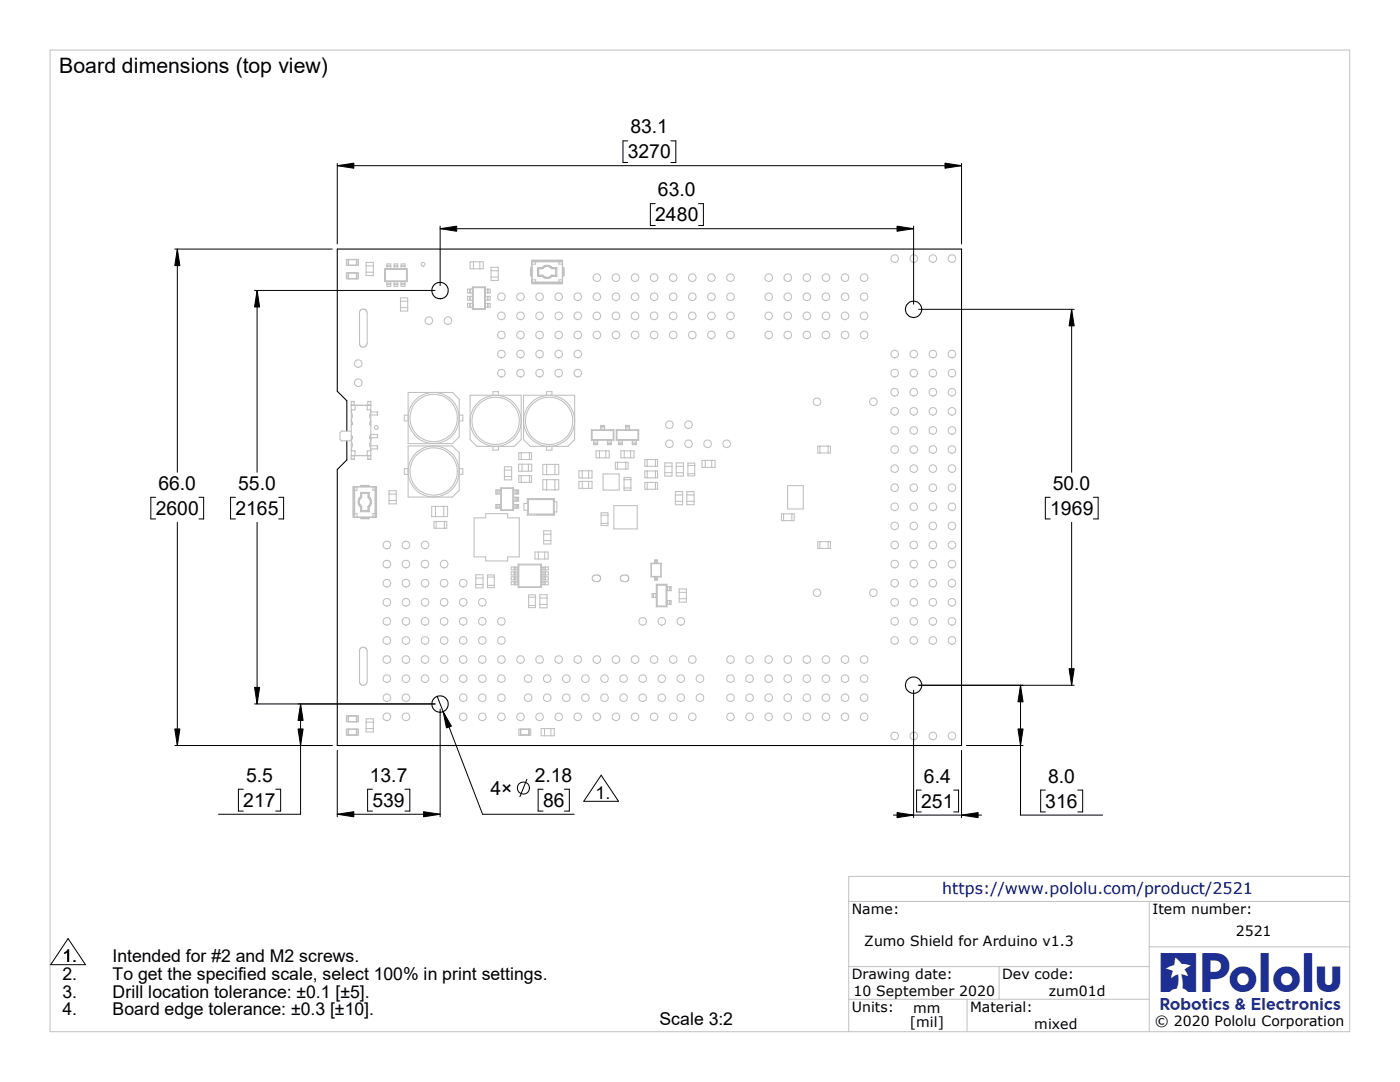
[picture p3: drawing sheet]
<svg xmlns="http://www.w3.org/2000/svg" width="279mm" height="216mm" viewBox="0 0 279 216" stroke-linecap="round" stroke-linejoin="round" font-family="sans-serif">
<path d="M10 10h259.4v195.9h-259.4zM169.4 179.9h100M229.4 179.9v26M269.4 174.9h-100v31M169.4 199.4h60M169.4 192.9h60M193 199.4v6.5M199.4 192.9v6.5M229.4 188.9h40" fill="none" stroke="#c0c0c0" stroke-width=".2"/>
<g fill="none" stroke="#c0c0c0" stroke-width=".21">
<path d="M69.1 51.8h2.4v1.2h-2.4zM69.1 54.4h2.4v1.2h-2.4zM69.5 51.8v1.2M69.5 54.4v1.2M69.5 51.8v1.2zM69.6 51.8h1.5M69.6 54.5v1.1M69.6 54.5h1.5M69.6 55.6h1.5M71.1 54.5v1.1M71.2 51.8v1.2zM71.2 51.8v1.2"/>
<path d="M71.2 54.4v1.2M73.1 53h1.4M73.1 52.4h1.4v2.6h-1.4zM73.1 54.3h1.4M76.8 53.6v2.6M76.8 53.6v.1M76.8 53.6h4.5M76.8 56.2h4.5M76.8 53.7l.1 .1M76.8 53.7v2.4M76.8 56.1h4.4M76.8 53.7h4.4"/>
<path d="M76.8 56.1v.1M76.9 56l-.1 .1M76.9 56h4.2M76.9 53.8v2.2M76.9 53.8h4.2M77.2 56.2h.8M77.2 53.6h.8M77.2 53v-.3h.8v.3M77.2 53.6h.1M77.2 56.2h.1M77.2 56.8v.3h.8v-.3M77.2 53.2h.8"/>
<path d="M77.2 56.6h.8M77.2 53h.8M77.2 56.8h.8M77.2 56.2v.4M77.2 53.2v.4M77.2 56.6v.2M77.2 53v.2M78 53.6h.1M78 56.2h.1M78 56.2v.4M78 53.2v.4M78 56.6v.2"/>
<path d="M78 53v.2M78.7 53.2v.4M78.7 56.2v.4M78.7 53v.2M78.7 56.6v.2M78.7 56.2h.7M78.7 53v-.3h.7v.3M78.7 53.6h.1M78.7 56.2h.1M78.7 56.8v.3h.7v-.3M78.7 53.6h.7M78.7 53.2h.7"/>
<path d="M78.7 56.6h.7M78.7 53h.7M78.7 56.8h.7M79.4 53.2v.4M79.4 56.2v.4M79.4 53v.2M79.4 56.6v.2M79.4 53.6h.1M79.4 56.2h.1M79.9 59.4h1.5v2.7h-1.5zM80.1 56.2h.7M80.1 53.6h.7"/>
<path d="M80.1 53v-.3h.7v.3M80.1 53.6h.1M80.1 56.2h.1M80.1 56.8v.3h.7v-.3M80.1 53.2h.7M80.1 56.6h.7M80.1 53h.7M80.1 56.8h.7M80.1 53.2v.4M80.1 56.2v.4M80.1 56.6v.2M80.1 53v.2"/>
<path d="M80.8 53.6h.1M80.8 56.2h.1M80.8 53.2v.4M80.8 56.2v.4M80.8 56.6v.2M80.8 53v.2M81.1 56l.1 .1M81.1 53.8v2.2M81.2 53.7l-.1 .1M81.2 53.7v2.4M81.2 56.1l.1 .1M81.3 53.6v2.6"/>
<path d="M81.3 53.6l-.1 .1M93.7 59.9h.2M93.7 58.5h.2M93.7 59.1h-.4v.8h.4M93.7 57.7h-.4v.8h.4M93.7 57.7v.8M93.7 59.1v.8M93.7 59.1h.2M93.7 57.7h.2M93.8 52.2h2.6v1.4h-2.6zM93.9 59.1h.4M93.9 57.7h.4"/>
<path d="M93.9 57.7v.8M93.9 59.1v.8M93.9 59.9h.4M93.9 58.5h.4M94.3 57.3h2.6M94.3 57.3h.1M94.3 57.3v4.5M94.3 59.1h.1M94.3 59.9h.1M94.3 57.7h.1M94.3 58.5h.1M94.4 57.3v.1"/>
<path d="M94.4 57.3v4.4M94.4 57.3h2.4M94.4 57.4v4.2M94.4 57.4h2.3M94.5 52.2v1.4M95.8 52.2v1.4M96.7 57.4v4.2M96.8 57.3v4.4M96.8 57.3l-.1 .1M96.8 59.1h.5M96.9 57.3h-.1M96.9 57.3v4.5"/>
<path d="M97.3 57.7v.8M97.3 59.1v.8M97.3 59.9h.1M97.3 58.5h.1M97.3 57.7h-.5M97.3 59.9h-.5M97.3 58.5h-.5M97.3 59.1h.1M97.3 57.7h.1M97.4 59.1h.4v.8h-.4M97.4 57.7h.4v.8h-.4M97.4 57.7v.8"/>
<path d="M97.4 59.1v.8M98 53.3h1.4v2.7h-1.4zM98 55.3h1.4M98 54h1.4M106 53.5v1.5M106 53.5h.1M106 55h.1M106.1 53.5v1.5M106.1 52.2h.1M106.1 56.3v.1M106.1 51.9h.1M106.1 56.6h.1"/>
<path d="M106.1 51.9v4.7M106.1 56.3h6.2M106.1 52.2h6.2M106.1 51.9h6.2M106.1 56.6h6.2M106.1 55.8h.8v.8M106.2 52.2v4.1M106.2 56.3h6M106.2 52.2h6M106.2 56.3h-.1M106.9 51.9v.8h-.8M106.9 56.3h.1"/>
<path d="M106.9 51.9h.1M106.9 56.6h.1M107.3 53.5l.1 .1M107.3 53.5v1.6M107.3 55.1l.1 .1M107.4 53.4l.1 .2M107.4 53.4h.8M107.4 55.2h.8M107.4 53.4l-.1 .1M107.4 54.9h.1M107.4 53.6h.1M107.4 53.6v1.3"/>
<path d="M107.4 54.9l-.1 .2M107.4 54.9l.1 .1M107.4 51.9h.1M107.4 56.6h.1M107.5 53.6h.1M107.5 54.9v.1M107.5 53.6h-.1M107.5 53.6h.7M107.5 54.9h.7M107.5 53.6v1.3M107.5 55h.7M107.5 55l-.1 .2"/>
<path d="M108.2 53.4v.2M108.2 53.4h.1M108.2 55.2l.9 .4 .6-.1 .5-.3M108.2 54.9h.2M108.2 55h.1M108.2 53.4l.1 .1M108.2 55v.2M108.2 53.6h.1M108.2 54.9v.1M108.3 55l.3 .2 .6 .2 .4-.1 .5-.3M108.3 53.5l-.1 .1M108.3 55l-.1 .2"/>
<path d="M108.3 53.5l.1 .1M108.3 53.5l.5-.4h.6l.6 .2 .1 .3M108.4 53.6l.4-.4h.7l.6 .4M108.4 53.6h-.2M108.4 54.9l.6 .4 .7-.1 .4-.3M108.4 54.9l-.1 .1M110.1 54.9v.1M110.1 55h.1M110.1 55l.1 .2M110.1 53.6h.8M110.2 54.9v.1M110.2 54.9h-.1"/>
<path d="M110.2 53.6h-.1M110.2 55v.2M110.2 53.6h.7M110.2 54.9h.7M110.2 55h.7M110.2 53.3l-.5-.3-.6-.1-.6 .2-.3 .3M110.2 55.2h.1M110.2 55.2h.9M110.9 54.9h.1M110.9 53.6h.1M110.9 53.6v1.3M110.9 55l.2 .2"/>
<path d="M110.9 54.9v.1M111 53.6v1.3M111 54.9l.1 .2M111 56.6h.1M111 51.9h.1M111 54.9l-.1 .1M111.1 53.4h-.9v.2M111.1 53.4l-.2 .2M111.1 53.4v.1M111.1 53.5v1.6M111.1 53.5l-.1 .1M111.1 55.1v.1"/>
<path d="M111.5 51.9v.8h.8M111.5 56.3h.1M111.5 56.6h.1M111.5 51.9h.1M112.2 56.3h.1M112.2 52.2v4.1M112.3 55.8h-.8v.8M112.3 56.6h.1M112.3 51.9h.1M112.3 56.3v.1M112.3 52.2h-.1M112.3 52.2h.1"/>
<path d="M112.3 51.9v4.7M112.3 53.5h.2M112.3 55h.2M112.3 53.5v1.5M112.5 53.5v1.5M71.8 62.4v6.3l.2 .4 .5 .2 .6-.3 .2-.5v-6.1l-.2-.5-.6-.3-.5 .2-.3 .6M79.9 61.4h1.5M79.9 60.1h1.5M81.4 78.3h8.9l1.4 1.4v7.5l-1.4 1.3h-8.9zM93.7 61.3h.2M93.7 60.5h-.4v.8h.4M93.7 60.5v.8"/>
<path d="M93.7 60.5h.2M93.8 78.9h10.2v8.8l-1.3 1.4h-7.5l-1.4-1.4zM93.9 60.5h.4M93.9 60.5v.8M93.9 61.3h.4M94.3 61.8h2.6M94.3 60.5h.1M94.3 61.3h.1M94.4 61.7h2.4M94.4 61.7l-.1 .1M94.4 61.6h2.3M94.4 61.6v.1"/>
<path d="M96.7 61.6l.1 .1M96.8 61.7l.1 .1M96.8 60.5h.5M96.8 61.3h.5M97.3 60.5v.8M97.3 61.3h.1M97.3 60.5h.1M97.4 60.5h.4v.8h-.4M97.4 60.5v.8M98.4 78.9v-.8h1.1v.8M104.5 78.9h10.2v8.8l-1.4 1.4h-7.5l-1.3-1.4zM109.1 78.9v-.8h1.1v.8"/>
<path d="M70.1 87.8l.2 .9-.2 1.1M70.1 90.9h3.9M70.1 80.1v11.5M70.1 86h-1.9l-.3 .3v1.4l.3 .3h1.9M70.1 91.6h.6M70.1 80.1h.6M70.1 89.9l.8 .1v.9M70.1 87h.2l.1 .4-.3 .2M70.1 84.2l.3 .2-.1 .3-.2 .1M70.1 82l.2 .9-.2 1.1M70.1 89.8h.1M70.1 87.8h.1"/>
<path d="M70.1 90.9h.1M70.5 98.4h.1M70.5 97.8h.1M70.5 97.1h.1M70.5 97.1h4.6M70.5 97.1v6.2M70.7 80.8l-.6 .1h3.9l-.6-.1M70.7 80.1v.7M70.7 90.9v.7M70.7 80.8v.1M70.7 90.9h.1M70.7 97.1h.1"/>
<path d="M70.7 97.1l.1 .1M70.7 97.1v6.2M70.7 97.8h.1M70.8 97.2v6M70.8 97.2h4M70.9 80.9v.8l-.7 .1-.1 .1M70.9 80.9h.1M71.2 97.1v.7h-.7M71.9 99.1l-.2 .3-.2 .6v.6l.4 .5M72 98.3v.9l.1 .1M72 98.3l.1 .2M72 98.3h.1"/>
<path d="M72 98.3l.2 .1M72 98.3h1.6M72.1 96.9h1.5M72.1 96.9v.2M72.1 99.2l-.4 .4-.1 .8 .5 .7M72.1 99.3h.1M72.1 98.5v.8M72.1 98.5h.1M72.2 98.4v.1M72.2 99.3l-.5 .6 .1 .6 .3 .5M72.2 98.4l-.1 .1M72.2 98.4h1.2"/>
<path d="M72.2 98.5h1.2M72.2 98.5v.8M73.3 80.9v.9h.7v.1M73.3 80.9h.1M73.4 91.6h.6M73.4 80.1h.6M73.4 80.1v.7M73.4 90.9v.7M73.4 80.8v.1M73.4 90.9h.1M73.4 98.5h.1M73.4 98.4l.1 .1"/>
<path d="M73.4 99.2h.1M73.4 99.2l.1 .1M73.4 98.5v.7M73.4 98.4v.1M73.5 99.3l.4 .7-.1 .6-.3 .4M73.5 99.2l.1 .1M73.5 98.5v.7M73.6 99.3h-.1M73.6 99.3l.3 .4 .1 .7-.5 .6M73.6 98.3h.1M73.6 98.3l-.2 .1M73.6 96.9v.2"/>
<path d="M73.7 99.1l-.2 .1M73.7 99.1v.1M73.7 98.3l-.2 .2M73.7 98.3v.8M73.7 99.2l-.1 .1M73.7 99.2l.4 .7v.6l-.4 .6M74 89.9l-.7 .1v.9M74 87h-.2v.4l.2 .2M74 87.8l-.2 .9 .2 1.1M74 82.8h1.3M74 80.1v11.5M74 82.2h1.3"/>
<path d="M74 86.7h1.3M74 87.3h1.3M74 89.6h1.3M74 88.9h1.3M74 82l-.2 .9 .2 1.1M74 84.2h-.2v.5l.2 .1M74 87.6h.1M74 87.8h.1M74 89.8h.1M74 87h.1M74 90.9h.1M74.4 97.1v.7h.7"/>
<path d="M74.8 97.2v6M74.9 97.1l-.1 .1M74.9 97.1h.1M74.9 97.1v6.2M75.1 97.1v6.2M75.1 97.8h.1M75.1 97.1h.1M75.1 98.4h.1M75.3 82.2v.6M75.3 88.9v.7M75.3 86.7v.6M77.6 97.9h1.5v2.6h-1.5z"/>
<path d="M77.6 98.6h1.5M77.6 99.9h1.5M81.4 89h8.9l1.4 1.3v7.5l-1.4 1.4h-8.9zM81.4 93.5h-.7v1.2h.7M81.4 82.8h-.7v1.2h.7M91.7 82.8h.7v1.2h-.7M91.7 93.5h.7v1.2h-.7M98.4 89.1v.7h1.1v-.7M99.1 98.6h.3M99.1 97.8h-.2v.8h.2M99.1 97.8v.8M99.1 97.8h.3"/>
<path d="M99.4 97.8h.3M99.4 97.8v.8M99.4 98.6h.3M99.7 97.8h.2M99.7 97.8v.8M99.7 98.6h.2M99.9 97.4l.1 4.4M99.9 97.4h2.6M99.9 97.4v4.5M100.7 93.1h1.4v2.7h-1.4zM100.7 93.8h1.4M100.7 95.1h1.4"/>
<path d="M102.4 97.4l-2.4 .1M102.4 97.4v4.4M102.5 97.8h.3M102.5 97.4h-.1M102.5 97.4v4.5M102.5 100h.3M102.5 99.2h.3M102.5 98.6h.3M102.8 97.8v.8M102.8 99.2v.8M102.8 97.8h.2M102.8 99.2h.2"/>
<path d="M102.8 98.6h.2M102.8 100h.2M103 100h.3M103 98.6h.3M103 97.8v.8M103 99.2v.8M103 99.2h.3M103 97.8h.3M103.3 97.8h.2v.8h-.2M103.3 99.2h.2v.8h-.2M103.3 97.8v.8M103.3 99.2v.8"/>
<path d="M103.5 92.6h2.6v1.4h-2.6zM103.5 90.3h2.6v1.4h-2.6zM103.5 94.9h2.6v1.4h-2.6zM104 90.3v1.4M104 94.9v1.4M104.2 92.6v1.4M105.2 99.5v1M105.2 99.5l.3 .2M105.2 99.5h5.5M105.5 92.6v1.4M105.5 99.7v2.9M105.5 99.7h4.9"/>
<path d="M105.7 90.3v1.4M105.7 94.9v1.4M107.2 99.5h3M108.3 95.7h3.2v2h-3.2zM108.3 92.7h3.2v2h-3.2zM109.1 89.1v.7h1.1v-.7M109.1 92.7v2M109.1 95.7v2M110.4 99.7v2.9M110.7 99.5v.6M110.7 99.5l-.3 .2M110.7 92.7v2"/>
<path d="M110.7 95.7v2M115.5 96.1h2.7v1.4h-2.7zM115.5 93.9h2.7v1.5h-2.7zM116.2 93.9v1.5M116.2 96.1v1.4M117.5 93.9v1.5M117.5 96.1v1.4M118 85.8h4.5M118 87.8h4.5M118 85.8l.2 .1M118 85.8v2M118.1 85.9h4.3v1.9h-4.3z"/>
<path d="M118.2 85.9h4.2M118.2 87.7h4.2M118.2 85.9v1.8M118.2 87.7l-.2 .1M118.5 88.5h.8M118.5 88h.8M118.5 88.4h.8M118.5 88.5v.2h.8v-.2M118.5 87.8v.2M118.5 88v.4M118.5 88.4v.1M119 90h2.6v1.4h-2.6z"/>
<path d="M119.3 87.8v.2M119.3 88v.4M119.3 88.4v.1M119.6 90v1.4M119.9 85.6h.7M119.9 85.2h.7M119.9 85.1h.7M119.9 85.1v-.2h.7v.2M119.9 85.6v.2M119.9 85.2v.4M119.9 85.1v.1M120.4 94.6h3.2v3.2h-3.2z"/>
<path d="M120.6 85.6v.2M120.6 85.2v.4M120.6 85.1v.1M120.9 90v1.4M121.2 88.5h.8M121.2 88h.8M121.2 88.4h.8M121.2 88.5v.2h.8v-.2M121.2 87.8v.2M121.2 88v.4M121.2 88.4v.1M122 87.8v.2"/>
<path d="M122 88v.4M122 88.4v.1M122.4 87.7l.1 .1M122.4 85.9v1.8M122.5 85.8v2M122.5 85.8l-.1 .1M122.8 92.2h2.5v1.4h-2.5zM123 85.8l.1 .1h4.2M123 85.8h4.5M123 87.8h4.5M123 85.8v2M123.1 85.9h4.3v1.9h-4.3z"/>
<path d="M123.2 92.2v1.4M123.4 88v.4M123.4 88.4v.1M123.4 88.5h.8M123.4 88h.8M123.4 88.4h.8M123.4 87.8v.2M123.4 88.5v.2h.8v-.2M123.9 90h2.6v1.4h-2.6zM124.2 87.8v.2M124.2 88v.4M124.2 88.4v.1"/>
<path d="M124.5 95.3h1.4v2.5h-1.4zM124.5 97.4h1.4M124.5 95.7h1.4M124.6 90v1.4M124.8 85.6h.8M124.8 85.1v-.2h.8v.2M124.8 85.6v.2M124.8 85.2h.8M124.8 85.1h.8M124.8 85.2v.4M124.8 85.1v.1M124.9 92.2v1.4"/>
<path d="M125.6 85.6v.2M125.6 85.2v.4M125.6 85.1v.1M125.9 90v1.4M126.2 88.5h.8M126.2 88h.8M126.2 88.5v.2h.8v-.2M126.2 87.8v.2M126.2 88.4h.8M126.2 88v.4M126.2 88.4v.1M127 87.8v.2"/>
<path d="M127 88v.4M127 88.4v.1M127.3 87.7h-4.2l-.1 .1M127.3 85.9v1.8M127.3 87.7l.2 .1M127.5 85.8l-.2 .1M127.5 85.8v2M128.7 91.7h2.5v1.3h-2.5zM128.7 94h2.5v1.3h-2.5zM128.7 96.3h2.5v1.3h-2.5zM129.2 91.7v1.3M129.2 94v1.3"/>
<path d="M129.2 96.3v1.3M130.8 91.7v1.3M130.8 94v1.3M130.8 96.3v1.3M132.7 93h1.4M132.7 92.4h1.4v2.6h-1.4zM132.7 94.3h1.4M134.8 98.1h1.4v2.6h-1.4zM134.8 98.8h1.4M135 93h1.4M135 92.4h1.4v2.6h-1.4zM135 94.3h1.4"/>
<path d="M137.1 98.1h1.4v2.6h-1.4zM137.1 98.8h1.4M137.3 92.4h1.3v2.6h-1.3zM137.3 92.9h1.4M137.3 94.5h1.4M140.1 91.9h2.6v1.4h-2.6zM140.8 91.9v1.4M142 91.9v1.4M157.2 96.9h3.1v4.7h-3.1zM163.2 89h2.5v1.4h-2.5zM163.6 89v1.4M165.3 89v1.4"/>
<path d="M70.5 101.9h.1M70.5 102.5h.1M70.5 103.3h.1M70.5 102.5h.7v.8M70.5 103.3h4.6M70.7 103.3h.1M70.7 102.5h.1M70.8 103.2l-.1 .1M70.8 103.2h4M71.9 101.1l.1 .1M72 102v.1M72 101.2v.8"/>
<path d="M72 102.1h1.6M72.1 103.3v.1M72.1 103.4h1.5M72.1 103.3h1.5M72.1 101.1h.1M72.1 101.9h.1M72.1 101.1h-.2M72.1 101.1l-.1 .1M72.1 101.1v.8M72.1 101.9l-.1 .1M72.2 101.9h.1M72.2 101.9h1.2"/>
<path d="M72.2 101.1v.8M72.2 101.9l-.2 .2M73.4 101.1h.1M73.4 101.1v.8M73.4 101.9l.2 .2M73.4 101.9h.1M73.5 101l.1 .1M73.5 101l-.1 .1M73.5 101.1l.2 .1M73.5 101.1v.8M73.5 101.9l.2 .1M73.5 101.9h-.1"/>
<path d="M73.6 101.1h-.1M73.6 101.1h.1M73.6 103.4h-1.5M73.6 103.3v.1M73.7 102l-.1 .1M73.7 101.2v.8M73.7 101.1v.1M74.8 103.2l.1 .1M74.9 103.3h.1M75.1 102.5h-.7v.8M75.1 101.9h.1M75.1 102.5h.1"/>
<path d="M75.1 103.3h.1M86.1 101h3.2v2.1h-3.2zM86.6 104.1h2.6v1.3h-2.6zM86.9 101v2.1M87 104.1v1.3M88.6 101v2.1M88.7 104.1v1.3M94.6 103.3h2.3v-.8h4.4v.8h2.3v7.8h-2.3v.8h-4.4v-.8h-2.3zM95 116.6h1.4M95 114.7h1.4v2.6h-1.4zM95 115.4h1.4M97.3 114.7h1.3v2.6h-1.3z"/>
<path d="M97.3 115.1h1.4M97.3 116.8h1.4M99.1 101.4h.3M99.1 100.7h-.2v.7h.2M99.1 100.7v.7M99.1 100.7h.3M99.4 100.7h.3M99.4 100.7v.7M99.4 101.4h.3M99.7 101.4h.2M99.7 100.7v.7M99.7 100.7h.2"/>
<path d="M99.9 101.9h2.6M100 101.8h2.4M100 101.8l-.1 .1M102.4 101.8l.1 .1M102.5 101.4h.3M102.5 100.7h.3M102.6 114.1l.1 .6zM102.6 115.1l.1 .6zM102.6 116.1l.1 .6zM102.6 113.2l.1 .5zM102.8 100.7v.7M102.8 100.7h.2"/>
<path d="M102.8 101.4h.2M102.9 116.1h-.9v.6h.9M102.9 113.2v.5M102.9 114.1v.6M102.9 115.1v.6M102.9 116.1v.6M102.9 115.1h-.9v.6h.9M102.9 113.2h-.9v.5h.9M102.9 114.1h-.9v.6h.9M102.9 114.1h.4M102.9 114.7h.4M102.9 115.1h.4"/>
<path d="M102.9 115.7h.4M102.9 113.7h.4M102.9 113.2h.4M102.9 116.1h.4M102.9 116.7h.4M103 101.4h.3M103 100.7v.7M103 100.7h.3M103.3 116.1h.1M103.3 116.7h.1M103.3 113.2v.5M103.3 114.1v.6"/>
<path d="M103.3 115.1v.6M103.3 116.1v.6M103.3 115.1h.1M103.3 115.7h.1M103.3 113.7h.1M103.3 113.2h.1M103.3 114.1h.1M103.3 114.7h.1M103.3 100.7h.2v.7h-.2M103.3 100.7v.7M103.4 117.2h4.6M103.4 112.6v4.6"/>
<path d="M103.4 112.6l.1 .1M103.4 112.6h4.6M103.5 117.1h4.4M103.5 117.1l-.1 .1M103.5 112.7v4.4M103.5 112.7h4.4M104.6 100.5h.7v1.3h-.7zM105.2 102.8h5.5M105.2 101.8v1M105.5 102.6l-.3 .2M105.5 102.6h4.9M105.5 118.7h1.3v2.5h-1.3z"/>
<path d="M105.5 119.2h1.4M106.8 110.2h2.6v1.3h-2.6zM107.2 102.8h3M107.4 110.2v1.3M107.7 118.7h1.5v2.6h-1.5zM107.7 119.3h1.5M107.9 117.1l.1 .1M107.9 112.7v4.4M108 112.6v4.6M108 112.6l-.1 .1M108 116.1h.2M108 116.7h.2"/>
<path d="M108 115.1h.2M108 115.7h.2M108 113.7h.2M108 113.2h.2M108 114.1h.2M108 114.7h.2M108.2 116.1h.3M108.2 116.7h.3M108.2 114.1h.3M108.2 114.7h.3M108.2 113.2h.3M108.2 113.7h.3"/>
<path d="M108.2 115.7h.3M108.2 115.1h.3M108.2 113.2v.5M108.2 114.1v.6M108.2 115.1v.6M108.2 116.1v.6M108.5 105.9h1.4v2.6h-1.4zM108.5 106.6h1.4M108.5 107.9h1.4M108.5 116.1h.9v.6h-.9M108.5 113.2v.5M108.5 114.1v.6"/>
<path d="M108.5 115.1v.6M108.5 116.1v.6M108.5 115.1h.9v.6h-.9M108.5 113.2h.9v.5h-.9M108.5 114.1h.9v.6h-.9M108.7 110.2v1.3M108.8 115.7h.1M108.8 115.1h.1M108.8 113.2h.1M108.8 113.7h.1M108.8 116.1h.1M108.8 116.7h.1"/>
<path d="M108.8 114.1h.1M108.8 114.7h.1M108.8 113.2v.5M108.8 114.1v.6M108.8 115.1v.6M108.8 116.1v.6M110.4 102.6l.3 .2M110.6 100.1h.5v2.1h-.5zM110.7 102.2v.6M119.2 114.7l.6 .3v.6l-.4 .4-.6 .1M119.2 114.8h-.6l-.4 .3 .1 .7 .5 .2M120 102.8h1.4"/>
<path d="M120 102.3h1.3v2.6h-1.3zM120 104.4h1.4M122.5 100.9h4.7v4.6h-4.7zM124.8 114.8h-.6l-.4 .3 .2 .7 .5 .2M124.8 114.7l.6 .3 .1 .6-.4 .4-.6 .1M129.9 115.1h2.1M129.9 112.4h2.1M129.9 112.4l.1 .1M129.9 112.4v2.7M130 112.5v2.5M130 112.5h1.9M130 115h1.9"/>
<path d="M130 115l-.1 .1M130.3 119.2h.1M130.3 118.4h.1M130.3 118.4h-.2v.8h.2M130.3 118.4v.8M130.4 118.4v.8M130.4 118.4h.5M130.4 119.2h.5M130.6 115.2v.3M130.6 112v.3M130.6 115.5v.1M130.6 111.8v.2"/>
<path d="M130.6 111.8v-.1h.6v.1M130.6 115.6v.2h.6v-.2M130.6 115.2h.6M130.6 112.3v.1M130.6 115.1v.1M130.6 115.5h.6M130.6 112h.6M130.6 112.3h.6M130.6 115.6h.6M130.6 111.8h.6M130.9 118.4v.8M130.9 118.4h.1"/>
<path d="M130.9 119.2h.1M131 116.6l.1 .2M131 116.6h2.1M131 116.6v4.5M131.1 116.8v4.1M131.1 116.8h1.9M131.2 115.2v.3M131.2 112v.3M131.2 115.5v.1M131.2 111.8v.2M131.2 112.3v.1M131.2 115.1v.1"/>
<path d="M131.9 115l.1 .1M131.9 112.5v2.5M132 112.4v2.7M132 112.4l-.1 .1M133 116.7v4.3M133 116.7h-1.9v4.3M133.1 117.1h.1M133.1 116.6l-.1 .1M133.1 116.6v4.5M133.1 117.9h.1M133.1 119.8h.1M133.2 119.8h.4"/>
<path d="M133.2 117.9h.4M133.2 117.1h.4M133.2 117.1v.8M133.2 119.8v.8M133.6 117.9h.1M133.6 117.1h.1M133.6 119.8h.1M133.6 117.1v.8M133.6 119.8v.8M133.7 117.1h.2v.8h-.2M133.7 119.8h.2v.8h-.2M133.7 117.1v.8"/>
<path d="M133.7 119.8v.8M134.8 100h1.4M135.6 117.5h1.4v2.6h-1.4zM135.6 118.2h1.4M135.6 119.5h1.4M137.1 100h1.4M156 102.5h2.5v1.4h-2.5zM156.4 102.5v1.4M158 102.5v1.4M163.2 108.1h2.5v1.3h-2.5zM163.6 108.1v1.3M165.3 108.1v1.3"/>
<path d="M71.7 129.9l.3-.6 .7-.1 .4 .2 .2 .5v6.1l-.3 .6-.5 .2-.5-.2-.2-.4v-6.3M105.5 120.8h1.4M107.7 120.6h1.5M131 121.1h2.1M131.1 121h1.9M131.1 121l-.1 .1M131.1 120.9h1.9M131.1 120.9v.1M133 121l.1 .1M133.1 120.6h.1M133.2 120.6h.4M133.6 120.6h.1"/>
<path d="M69.1 142.8h2.4v1.2h-2.4zM69.1 145.5h2.4v1.2h-2.4zM69.5 142.8v1.2M69.5 145.5v1.2M69.6 142.9v1.1M69.6 145.5v1.1M69.6 145.5h1.5M69.6 146.6h1.5M69.6 142.9h1.5M69.6 144h1.5M71.1 142.9v1.1M71.1 145.5v1.1"/>
<path d="M71.2 142.8v1.2M71.2 145.5v1.2M73.1 143.4h1.4v2.6h-1.4zM73.1 145.4h1.4M73.1 144.1h1.4M103.5 145.5h2.4v1.2h-2.4zM103.8 145.5v1.2M103.9 145.5h1.6M103.9 146.6h1.6M103.9 145.5v1.1M105.5 145.5v1.1M105.6 145.5v1.2"/>
<path d="M108 145.4h2.6v1.4h-2.6zM108.7 145.4v1.4M109.9 145.4v1.4"/>
<circle cx="84.4" cy="52.7" r=".39"/>
<circle cx="100.1" cy="59.2" r=".76"/>
<circle cx="103.9" cy="59.2" r=".76"/>
<circle cx="107.7" cy="59.2" r=".76"/>
<circle cx="111.5" cy="59.2" r=".76"/>
<circle cx="115.3" cy="59.2" r=".76"/>
<circle cx="119.1" cy="55.4" r=".76"/>
<circle cx="119.1" cy="59.2" r=".76"/>
<circle cx="122.9" cy="55.4" r=".76"/>
<circle cx="122.9" cy="59.2" r=".76"/>
<circle cx="126.7" cy="59.2" r=".76"/>
<circle cx="126.7" cy="55.4" r=".76"/>
<circle cx="130.5" cy="59.2" r=".76"/>
<circle cx="130.5" cy="55.4" r=".76"/>
<circle cx="134.3" cy="59.2" r=".76"/>
<circle cx="134.3" cy="55.4" r=".76"/>
<circle cx="138.2" cy="59.2" r=".76"/>
<circle cx="138.2" cy="55.4" r=".76"/>
<circle cx="142" cy="59.2" r=".76"/>
<circle cx="142" cy="55.4" r=".76"/>
<circle cx="145.8" cy="55.4" r=".76"/>
<circle cx="145.8" cy="59.2" r=".76"/>
<circle cx="153.4" cy="59.2" r=".76"/>
<circle cx="153.4" cy="55.4" r=".76"/>
<circle cx="157.2" cy="59.2" r=".76"/>
<circle cx="157.2" cy="55.4" r=".76"/>
<circle cx="161" cy="59.2" r=".76"/>
<circle cx="161" cy="55.4" r=".76"/>
<circle cx="164.8" cy="55.4" r=".76"/>
<circle cx="164.8" cy="59.2" r=".76"/>
<circle cx="168.6" cy="59.2" r=".76"/>
<circle cx="168.6" cy="55.4" r=".76"/>
<circle cx="172.4" cy="55.4" r=".76"/>
<circle cx="172.4" cy="59.2" r=".76"/>
<circle cx="178.5" cy="51.6" r=".76"/>
<circle cx="182.3" cy="51.6" r=".76"/>
<circle cx="186.2" cy="51.6" r=".76"/>
<circle cx="190" cy="51.6" r=".76"/>
<circle cx="71.5" cy="72.6" r=".76"/>
<circle cx="71.5" cy="76.4" r=".76"/>
<circle cx="85.6" cy="64" r=".75"/>
<circle cx="89.4" cy="64" r=".75"/>
<circle cx="100.1" cy="66.8" r=".76"/>
<circle cx="100.1" cy="63" r=".76"/>
<circle cx="100.1" cy="70.7" r=".76"/>
<circle cx="100.1" cy="74.5" r=".76"/>
<circle cx="103.9" cy="74.5" r=".76"/>
<circle cx="103.9" cy="63" r=".76"/>
<circle cx="103.9" cy="66.8" r=".76"/>
<circle cx="103.9" cy="70.7" r=".76"/>
<circle cx="107.7" cy="66.8" r=".76"/>
<circle cx="107.7" cy="63" r=".76"/>
<circle cx="107.7" cy="70.7" r=".76"/>
<circle cx="107.7" cy="74.5" r=".76"/>
<circle cx="111.5" cy="63" r=".76"/>
<circle cx="111.5" cy="74.5" r=".76"/>
<circle cx="111.5" cy="70.7" r=".76"/>
<circle cx="111.5" cy="66.8" r=".76"/>
<circle cx="115.3" cy="66.8" r=".76"/>
<circle cx="115.3" cy="63" r=".76"/>
<circle cx="115.3" cy="70.7" r=".76"/>
<circle cx="115.3" cy="74.5" r=".76"/>
<circle cx="119.1" cy="66.8" r=".76"/>
<circle cx="119.1" cy="63" r=".76"/>
<circle cx="122.9" cy="66.8" r=".76"/>
<circle cx="122.9" cy="63" r=".76"/>
<circle cx="126.7" cy="63" r=".76"/>
<circle cx="126.7" cy="66.8" r=".76"/>
<circle cx="130.5" cy="66.8" r=".76"/>
<circle cx="130.5" cy="63" r=".76"/>
<circle cx="134.3" cy="63" r=".76"/>
<circle cx="134.3" cy="66.8" r=".76"/>
<circle cx="138.2" cy="66.8" r=".76"/>
<circle cx="138.2" cy="63" r=".76"/>
<circle cx="142" cy="63" r=".76"/>
<circle cx="142" cy="66.8" r=".76"/>
<circle cx="145.8" cy="63" r=".76"/>
<circle cx="145.8" cy="66.8" r=".76"/>
<circle cx="153.4" cy="66.8" r=".76"/>
<circle cx="153.4" cy="63" r=".76"/>
<circle cx="157.2" cy="63" r=".76"/>
<circle cx="157.2" cy="66.8" r=".76"/>
<circle cx="161" cy="63" r=".76"/>
<circle cx="161" cy="66.8" r=".76"/>
<circle cx="164.8" cy="66.8" r=".76"/>
<circle cx="164.8" cy="63" r=".76"/>
<circle cx="168.6" cy="66.8" r=".76"/>
<circle cx="168.6" cy="63" r=".76"/>
<circle cx="172.4" cy="63" r=".76"/>
<circle cx="172.4" cy="66.8" r=".76"/>
<circle cx="178.5" cy="74.5" r=".76"/>
<circle cx="178.5" cy="78.3" r=".76"/>
<circle cx="178.5" cy="70.7" r=".76"/>
<circle cx="182.3" cy="70.7" r=".76"/>
<circle cx="182.3" cy="74.5" r=".76"/>
<circle cx="182.3" cy="78.3" r=".76"/>
<circle cx="186.2" cy="74.5" r=".76"/>
<circle cx="186.2" cy="70.7" r=".76"/>
<circle cx="186.2" cy="78.3" r=".76"/>
<circle cx="190" cy="74.5" r=".76"/>
<circle cx="190" cy="78.3" r=".76"/>
<circle cx="190" cy="70.7" r=".76"/>
<circle cx="75.1" cy="85.3" r=".38"/>
<circle cx="86.5" cy="83.4" r="5.1"/>
<circle cx="86.5" cy="94.1" r="5.1"/>
<circle cx="86.5" cy="94.1" r="4.7"/>
<circle cx="86.5" cy="83.4" r="4.7"/>
<circle cx="98.9" cy="84" r="5.1"/>
<circle cx="98.9" cy="84" r="4.7"/>
<circle cx="109.6" cy="84" r="5.1"/>
<circle cx="109.6" cy="84" r="4.7"/>
<circle cx="133.6" cy="88.6" r=".76"/>
<circle cx="133.6" cy="84.8" r=".76"/>
<circle cx="137.4" cy="88.6" r=".76"/>
<circle cx="137.4" cy="84.8" r=".76"/>
<circle cx="141.2" cy="88.6" r=".76"/>
<circle cx="145" cy="88.6" r=".76"/>
<circle cx="163" cy="80.2" r=".76"/>
<circle cx="174.3" cy="80.2" r=".76"/>
<circle cx="178.5" cy="97.3" r=".76"/>
<circle cx="178.5" cy="82.1" r=".76"/>
<circle cx="178.5" cy="89.7" r=".76"/>
<circle cx="178.5" cy="93.5" r=".76"/>
<circle cx="178.5" cy="85.9" r=".76"/>
<circle cx="182.3" cy="97.3" r=".76"/>
<circle cx="182.3" cy="89.7" r=".76"/>
<circle cx="182.3" cy="85.9" r=".76"/>
<circle cx="182.3" cy="82.1" r=".76"/>
<circle cx="182.3" cy="93.5" r=".76"/>
<circle cx="186.2" cy="85.9" r=".76"/>
<circle cx="186.2" cy="89.7" r=".76"/>
<circle cx="186.2" cy="93.5" r=".76"/>
<circle cx="186.2" cy="82.1" r=".76"/>
<circle cx="186.2" cy="97.3" r=".76"/>
<circle cx="190" cy="85.9" r=".76"/>
<circle cx="190" cy="89.7" r=".76"/>
<circle cx="190" cy="82.1" r=".76"/>
<circle cx="190" cy="93.5" r=".76"/>
<circle cx="190" cy="97.3" r=".76"/>
<circle cx="77.2" cy="108.8" r=".76"/>
<circle cx="77.2" cy="116.4" r=".76"/>
<circle cx="77.2" cy="112.6" r=".76"/>
<circle cx="81" cy="112.6" r=".76"/>
<circle cx="81" cy="108.8" r=".76"/>
<circle cx="81" cy="116.4" r=".76"/>
<circle cx="84.8" cy="108.8" r=".76"/>
<circle cx="84.8" cy="116.4" r=".76"/>
<circle cx="84.8" cy="112.6" r=".76"/>
<circle cx="88.6" cy="116.4" r=".76"/>
<circle cx="88.6" cy="112.6" r=".76"/>
<circle cx="92.4" cy="116.4" r=".76"/>
<circle cx="163" cy="118.3" r=".76"/>
<circle cx="174.3" cy="118.3" r=".76"/>
<circle cx="178.5" cy="108.8" r=".76"/>
<circle cx="178.5" cy="116.4" r=".76"/>
<circle cx="178.5" cy="112.6" r=".76"/>
<circle cx="178.5" cy="104.9" r=".76"/>
<circle cx="178.5" cy="101.1" r=".76"/>
<circle cx="182.3" cy="112.6" r=".76"/>
<circle cx="182.3" cy="104.9" r=".76"/>
<circle cx="182.3" cy="108.8" r=".76"/>
<circle cx="182.3" cy="101.1" r=".76"/>
<circle cx="182.3" cy="116.4" r=".76"/>
<circle cx="186.2" cy="112.6" r=".76"/>
<circle cx="186.2" cy="108.8" r=".76"/>
<circle cx="186.2" cy="101.1" r=".76"/>
<circle cx="186.2" cy="104.9" r=".76"/>
<circle cx="186.2" cy="116.4" r=".76"/>
<circle cx="190" cy="112.6" r=".76"/>
<circle cx="190" cy="108.8" r=".76"/>
<circle cx="190" cy="104.9" r=".76"/>
<circle cx="190" cy="101.1" r=".76"/>
<circle cx="190" cy="116.4" r=".76"/>
<circle cx="77.2" cy="120.2" r=".76"/>
<circle cx="77.2" cy="139.2" r=".76"/>
<circle cx="77.2" cy="124" r=".76"/>
<circle cx="77.2" cy="127.8" r=".76"/>
<circle cx="77.2" cy="131.6" r=".76"/>
<circle cx="77.2" cy="135.4" r=".76"/>
<circle cx="81" cy="124" r=".76"/>
<circle cx="81" cy="139.2" r=".76"/>
<circle cx="81" cy="131.6" r=".76"/>
<circle cx="81" cy="120.2" r=".76"/>
<circle cx="81" cy="127.8" r=".76"/>
<circle cx="81" cy="135.4" r=".76"/>
<circle cx="84.8" cy="120.2" r=".76"/>
<circle cx="84.8" cy="127.8" r=".76"/>
<circle cx="84.8" cy="124" r=".76"/>
<circle cx="84.8" cy="131.6" r=".76"/>
<circle cx="84.8" cy="135.4" r=".76"/>
<circle cx="88.6" cy="135.4" r=".76"/>
<circle cx="88.6" cy="124" r=".76"/>
<circle cx="88.6" cy="120.2" r=".76"/>
<circle cx="88.6" cy="131.6" r=".76"/>
<circle cx="88.6" cy="127.8" r=".76"/>
<circle cx="92.4" cy="120.2" r=".76"/>
<circle cx="92.4" cy="124" r=".76"/>
<circle cx="92.4" cy="127.8" r=".76"/>
<circle cx="92.4" cy="135.4" r=".76"/>
<circle cx="92.4" cy="131.6" r=".76"/>
<circle cx="92.4" cy="139.2" r=".76"/>
<circle cx="96.2" cy="120.2" r=".76"/>
<circle cx="96.2" cy="124" r=".76"/>
<circle cx="96.2" cy="131.6" r=".76"/>
<circle cx="96.2" cy="139.2" r=".76"/>
<circle cx="96.2" cy="127.8" r=".76"/>
<circle cx="96.2" cy="135.4" r=".76"/>
<circle cx="100.1" cy="131.6" r=".76"/>
<circle cx="100.1" cy="135.4" r=".76"/>
<circle cx="100.1" cy="139.2" r=".76"/>
<circle cx="100.1" cy="124" r=".76"/>
<circle cx="100.1" cy="127.8" r=".76"/>
<circle cx="103.9" cy="131.6" r=".76"/>
<circle cx="105.4" cy="139.2" r=".76"/>
<circle cx="105.4" cy="135.4" r=".76"/>
<circle cx="107.7" cy="131.6" r=".76"/>
<circle cx="109.2" cy="139.2" r=".76"/>
<circle cx="109.2" cy="135.4" r=".76"/>
<circle cx="111.5" cy="131.6" r=".76"/>
<circle cx="113" cy="139.2" r=".76"/>
<circle cx="113" cy="135.4" r=".76"/>
<circle cx="115.3" cy="131.6" r=".76"/>
<circle cx="116.8" cy="139.2" r=".76"/>
<circle cx="116.8" cy="135.4" r=".76"/>
<circle cx="119.1" cy="131.6" r=".76"/>
<circle cx="120.6" cy="135.4" r=".76"/>
<circle cx="120.6" cy="139.2" r=".76"/>
<circle cx="122.9" cy="131.6" r=".76"/>
<circle cx="124.4" cy="135.4" r=".76"/>
<circle cx="124.4" cy="139.2" r=".76"/>
<circle cx="126.7" cy="131.6" r=".76"/>
<circle cx="128.2" cy="135.4" r=".76"/>
<circle cx="128.2" cy="139.2" r=".76"/>
<circle cx="128.2" cy="124" r=".76"/>
<circle cx="130.5" cy="131.6" r=".76"/>
<circle cx="132.1" cy="124" r=".76"/>
<circle cx="132.1" cy="139.2" r=".76"/>
<circle cx="132.1" cy="135.4" r=".76"/>
<circle cx="134.3" cy="131.6" r=".76"/>
<circle cx="135.9" cy="124" r=".76"/>
<circle cx="135.9" cy="139.2" r=".76"/>
<circle cx="135.9" cy="135.4" r=".76"/>
<circle cx="138.2" cy="131.6" r=".76"/>
<circle cx="139.7" cy="139.2" r=".76"/>
<circle cx="139.7" cy="135.4" r=".76"/>
<circle cx="145.8" cy="139.2" r=".76"/>
<circle cx="145.8" cy="131.6" r=".76"/>
<circle cx="145.8" cy="135.4" r=".76"/>
<circle cx="149.6" cy="131.6" r=".76"/>
<circle cx="149.6" cy="135.4" r=".76"/>
<circle cx="149.6" cy="139.2" r=".76"/>
<circle cx="153.4" cy="131.6" r=".76"/>
<circle cx="153.4" cy="139.2" r=".76"/>
<circle cx="153.4" cy="135.4" r=".76"/>
<circle cx="157.2" cy="135.4" r=".76"/>
<circle cx="157.2" cy="139.2" r=".76"/>
<circle cx="157.2" cy="131.6" r=".76"/>
<circle cx="161" cy="139.2" r=".76"/>
<circle cx="161" cy="135.4" r=".76"/>
<circle cx="161" cy="131.6" r=".76"/>
<circle cx="164.8" cy="139.2" r=".76"/>
<circle cx="164.8" cy="131.6" r=".76"/>
<circle cx="164.8" cy="135.4" r=".76"/>
<circle cx="168.6" cy="131.6" r=".76"/>
<circle cx="168.6" cy="139.2" r=".76"/>
<circle cx="168.6" cy="135.4" r=".76"/>
<circle cx="172.4" cy="135.4" r=".76"/>
<circle cx="172.4" cy="139.2" r=".76"/>
<circle cx="172.4" cy="131.6" r=".76"/>
<circle cx="178.5" cy="120.2" r=".76"/>
<circle cx="178.5" cy="127.8" r=".76"/>
<circle cx="178.5" cy="124" r=".76"/>
<circle cx="182.3" cy="124" r=".76"/>
<circle cx="182.3" cy="120.2" r=".76"/>
<circle cx="182.3" cy="127.8" r=".76"/>
<circle cx="186.2" cy="124" r=".76"/>
<circle cx="186.2" cy="120.2" r=".76"/>
<circle cx="186.2" cy="127.8" r=".76"/>
<circle cx="190" cy="124" r=".76"/>
<circle cx="190" cy="120.2" r=".76"/>
<circle cx="190" cy="127.8" r=".76"/>
<circle cx="77.2" cy="143" r=".76"/>
<circle cx="81" cy="143" r=".76"/>
<circle cx="92.4" cy="143" r=".76"/>
<circle cx="96.2" cy="143" r=".76"/>
<circle cx="100.1" cy="143" r=".76"/>
<circle cx="103.9" cy="143" r=".76"/>
<circle cx="107.7" cy="143" r=".76"/>
<circle cx="111.5" cy="143" r=".76"/>
<circle cx="115.3" cy="143" r=".76"/>
<circle cx="119.1" cy="143" r=".76"/>
<circle cx="122.9" cy="143" r=".76"/>
<circle cx="126.7" cy="143" r=".76"/>
<circle cx="130.5" cy="143" r=".76"/>
<circle cx="134.3" cy="143" r=".76"/>
<circle cx="138.2" cy="143" r=".76"/>
<circle cx="145.8" cy="143" r=".76"/>
<circle cx="149.6" cy="143" r=".76"/>
<circle cx="153.4" cy="143" r=".76"/>
<circle cx="157.2" cy="143" r=".76"/>
<circle cx="161" cy="143" r=".76"/>
<circle cx="164.8" cy="143" r=".76"/>
<circle cx="168.6" cy="143" r=".76"/>
<circle cx="172.4" cy="143" r=".76"/>
<circle cx="178.5" cy="146.9" r=".76"/>
<circle cx="182.3" cy="146.9" r=".76"/>
<circle cx="186.2" cy="146.9" r=".76"/>
<circle cx="190" cy="146.9" r=".76"/>
</g>
<g fill="none" stroke="#000" stroke-width=".21">
<path d="M69.2 86v-6l-1.9-1.9v-28.4h124.6v99.1h-124.6v-55.1l1.9-1.9v-3.8"/>
<circle cx="87.8" cy="58" r="1.64"/>
<circle cx="182.3" cy="61.7" r="1.64"/>
<circle cx="182.3" cy="136.7" r="1.64"/>
<circle cx="87.8" cy="140.5" r="1.64"/>
</g>
<g fill="none" stroke="#000" stroke-width=".2">
<path d="M67.3 32.6v16.1M67.3 33.1h124.6M125.3 28.1h-1v4.3h1M133.9 28.1h1v4.3h-1M191.9 32.6v16.1M34.9 49.7h31.4M35.4 49.7v44.5M50.8 58h36M51.3 58v36.2M87.8 45.1v11.9M87.8 45.6h94.5M130.8 40.6h-1v4.4h1"/>
<path d="M139.4 40.6h1v4.4h-1M182.3 45.1v15.6M183.3 61.7h31.1M213.9 61.7v32.5M31.1 99.2h-1v4.3h1M39.7 99.2h.9v4.3h-.9M47 99.2h-1v4.3h1M55.6 99.2h1v4.3h-1M209.6 99.2h-1v4.3h1M218.2 99.2h1v4.3h-1M35.4 104.2v44.6M51.3 104.2v36.3"/>
<path d="M213.9 104.2v32.5M87.2 138.9l9.1 23.6h18.3M182.3 137.7v25.5M183.3 136.7h31.1M203.7 136.7v25.9h16.3M34.9 148.8h31.4M48.6 157.5h-1v4.3h1M50.8 140.5h36M55 157.5h1v4.3h-1M60 140.5v22h-16.4M67.3 149.7v13.3M74.3 157.5h-.9v4.3h.9"/>
<path d="M80.8 157.5h1v4.3h-1M87.8 141.5v21.5M105.2 155.5l-1.4 3.5M108.4 157.5h-1v4.3h1M112.6 157.5h1v4.3h-1M120 154.7l3.4 5.2h-6.9zM183.9 157.6h-1v4.4h1M190.3 157.6h1v4.4h-1M191.9 149.7v13.5M192.9 148.8h11.3M208.6 157.6h-.9v4.4h.9M215.1 157.6h1v4.4h-1"/>
<path d="M67.3 162.5h20.5M178.3 162.6h17.6M13.6 187.3l3.5 5.2h-7z"/>
<circle cx="104.5" cy="157.3" r="1.21"/>
</g>
<g fill="#000" stroke="#000" stroke-width=".2">
<path d="M67.3 33.1l3.3-.5v1zM188.6 32.6l3.3 .5-3.3 .5zM35.4 49.7l.5 3.3h-1zM51.3 58l.5 3.3h-1zM87.8 45.6l3.3-.5v1zM179 45.1l3.3 .5-3.3 .5zM213.9 61.7l.5 3.3h-1zM203.7 136.7l.5 3.3h-1zM213.4 133.4h1l-.5 3.3zM34.9 145.5h1l-.5 3.3zM50.8 137.2h1l-.5 3.3zM59.5 145.5h1l-.5 3.3z"/>
<path d="M60 140.5l.5 3.3h-1zM88.4 142l1.7 2.9-1 .3zM203.2 145.5h1l-.5 3.3zM67.3 162.5l3.3-.5v1zM84.5 162l3.3 .5-3.3 .5zM179 162.1l3.3 .5-3.3 .6zM191.9 162.6l3.3-.5v1.1z"/>
</g>
<text font-size="7.8" fill="#1e2f94" x="231.6" y="197.9">R</text>
<text font-size="4.2" x="11.8" y="14.6">Board dimensions (top view)</text>
<g font-size="3.9">
<text x="125.8" y="26.6">83.1</text>
<text x="125.3" y="31.6">3270</text>
<text x="131.3" y="39.2">63.0</text>
<text x="130.8" y="44.2">2480</text>
<text x="31.6" y="97.7">66.0</text>
<text x="47.5" y="97.7">55.0</text>
<text x="210.1" y="97.7">50.0</text>
<text x="31.1" y="102.7">2600</text>
<text x="47" y="102.7">2165</text>
<text x="209.6" y="102.7">1969</text>
<text x="49.1" y="156">5.5</text>
<text x="73.8" y="156">13.7</text>
<text x="106.7" y="156">2.18</text>
<text x="48.6" y="161">217</text>
<text x="74.3" y="161">539</text>
<text x="97.9" y="158.6">4×</text>
<text x="108.4" y="161">86</text>
<text x="183.9" y="161.2">251</text>
<text x="184.4" y="156.2">6.4</text>
<text x="208.6" y="161.2">316</text>
<text x="209.2" y="156.2">8.0</text>
</g>
<g font-size="3.5">
<text x="118.9" y="159.4">1.</text>
<text x="12.5" y="192">1.</text>
<text x="12.5" y="195.6">2.</text>
<text x="22.5" y="192">Intended for #2 and M2 screws.</text>
<text x="22.5" y="195.6">To get the specified scale, select 100% in print settings.</text>
<text x="12.5" y="199.1">3.</text>
<text x="12.5" y="202.6">4.</text>
<text x="22.5" y="199.1">Drill location tolerance: ±0.1 [±5].</text>
<text x="22.5" y="202.6">Board edge tolerance: ±0.3 [±10].</text>
<text x="131.6" y="204.6">Scale 3:2</text>
</g>
<text font-size="3.2" fill="#018" x="188.1" y="178.4">https://www.pololu.com/product/2521</text>
<g font-size="2.8">
<text x="170" y="182.4">Name:</text>
<text x="230" y="182.4">Item number:</text>
<text x="172.5" y="188.7">Zumo Shield for Arduino v1.3</text>
<text x="246.6" y="186.7">2521</text>
<text x="170" y="195.4">Drawing date:</text>
<text x="200" y="195.4">Dev code:</text>
<text x="170" y="201.9">Units:</text>
<text x="170.3" y="198.8">10 September 2020</text>
<text x="182.2" y="202.1">mm</text>
<text x="193.6" y="201.9">Material:</text>
<text x="209.3" y="198.8">zum01d</text>
<text x="181.6" y="205">[mil]</text>
<text x="206.4" y="205.2">mixed</text>
<text x="230.5" y="204.7">© 2020 Pololu Corporation</text>
</g>
</svg>
